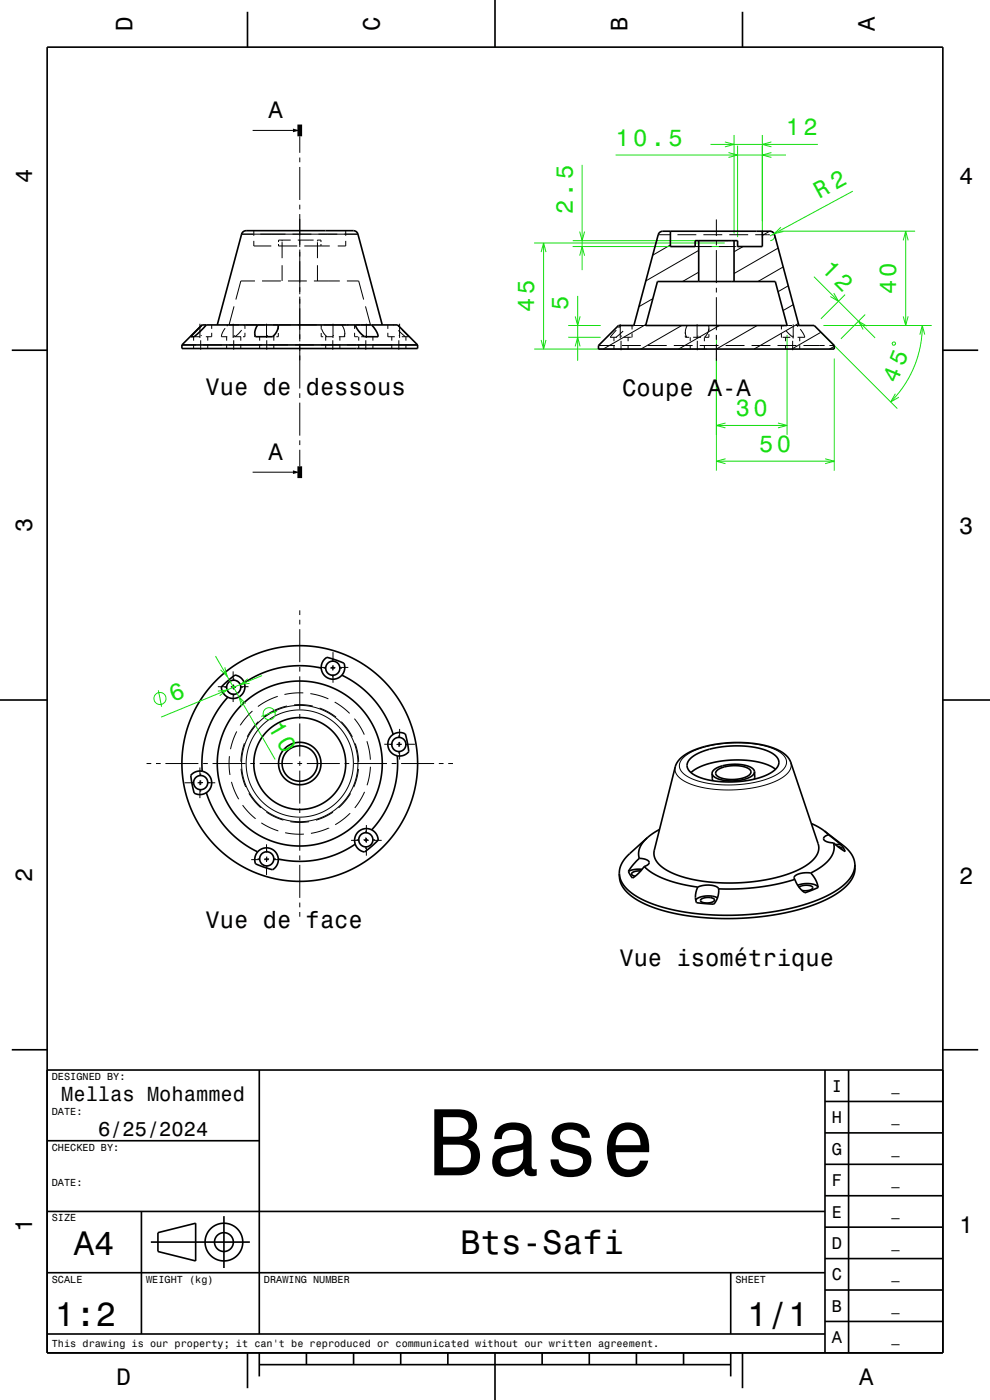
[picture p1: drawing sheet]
<svg xmlns="http://www.w3.org/2000/svg" width="210mm" height="297mm" viewBox="0 0 210 297" stroke-linecap="round" stroke-linejoin="round" font-family="sans-serif">
<g fill="none" stroke="#000" stroke-width=".21">
<path d="M53.6 27.7h8.5M63.6 28.9v3.5M63.6 33.4v1M63.6 35.4v7M51.2 49.7h24.7M53.8 51.1v1.1h3.7M53.8 48.9v1.1M54.1 59.6h-3l-1.1 3.9M55.6 59.6h4M59 52.2h4M59.1 51.8v.4M59.8 50.9v.2"/>
<path d="M59.8 51.3v3.5M59.8 56.3v3.3M61.1 59.6h4M61.7 50.9h-2.6v.5M63.2 50.9h3.3M63.6 43.4v1M63.6 45.4v7M63.6 52.9v9.5M64.5 52.2h5.5M66.6 59.6h5.5M67.3 50.9h.8v.5M67.3 50.9v.2"/>
<path d="M67.3 51.3v3.5M67.3 56.3v3.3M68.1 51.8v.4M73.3 51.1v1.1h-1.7M73.3 48.9v1.1M73.6 59.6h2.5l1 3.9M139.6 49.8h2.6M142.2 52l-3.7 2.1M143.7 49.8h4M147.5 52.3h3.4M148.2 57.7l-3.4 2M148.2 53.1l-11.2 6.5"/>
<path d="M149.2 49.8h4M152 46.6v3.5M152 51.1v1M152 53.1v7M152.4 52.3h3.7M154.7 49.8h4M156.3 52.3h.2M157.6 52.3l-1.9 1.1M160.2 49.8h3.1M163.3 49.1l-1.6 .8M163.8 49.8h.5M165.1 52.6l-9.4 5.4"/>
<path d="M166.1 56.6l-5.3 3.1M38.6 73.2h3M41.1 71.4v.9M41.1 73.1v.8M41.2 71.4h1.2M42.4 68.7v3M42.6 71.2h.1M42.6 72.2v2M43.1 73.2h4M44.1 71.4v.9M44.1 73.1v.8M44.9 70.6v.8h-1.2"/>
<path d="M44.9 68.9v.9M47.8 69.6l-.6 .9-.2 .9h1.2M48.1 71.4v.9M48.1 73.1v.8M48.3 68.9l-.2 .3M48.6 73.2h7M49.5 71.4h1.6M49.5 68.7v3M49.6 71.2h.1M49.6 72.2v2M49.6 65l-1 3.9h2.1M51.1 71.4v.9"/>
<path d="M51.1 73.1v.8M51.3 70l-1.4 1.4M51.8 68.9l-.1 .2M52 70.6v.8h-.5M52 68.9v.9M52.2 68.9h4M54 71.2l.1 .2M54 70.7v.2M54.1 71.4h.1M55.1 71.4v.9M55.1 73.1v.8M56.5 68.7v3"/>
<path d="M56.6 71.2h.1M56.6 72.2v2M57.1 73.2h4M57.7 68.9h4M57.8 71.4h.4M58.1 71.4v.9M58.1 73.1v.8M59 70.6v.8h-.4M59 69.1v.8M62.6 73.2h4M63.2 68.9h4M63.6 62.9v9.5"/>
<path d="M63.6 72.9v9.5M68.1 73.2h4M68.1 70.6v.8h.5M68.1 69.1v.1M68.1 69.1v.8M68.1 68.9v.2M68.3 69.8l.4 .9 .7 .7M68.7 68.9h5.2M69 71.4h1.6M69.1 71.4v.9M69.1 73.1v.8M70.6 71.2h.1"/>
<path d="M70.6 72.2v2M70.6 68.7v3M72.1 71.4v.9M72.1 73.1v.8M72.5 68.9l.5 .9 .1 .9M73.1 70.7l-.1 .7M73.1 71.2v.2h-1.2M73.1 70.7v.2M73.6 73.2h4M75.2 70.6v.8h.7M75.3 68.9h-.1v.9M76.1 71.4v.9"/>
<path d="M76.1 73.1v.8M76.6 71.4h.7M77.5 65l1.1 3.9h-3.2M77.6 71.2h.1M77.6 72.2v2M77.7 68.7v3M79.1 73.2h4M79.1 71.4v.9M79.1 73.1v.8M82.3 68.9v.9M82.3 70.6v.8h1.4M83.1 71.4v.9"/>
<path d="M83.1 73.1v.8M83.4 68.9l.1 .1M84.3 68.9l.4 .4M84.5 70.1l1.5 1.3M84.6 73.2h4M84.6 71.2h.1M84.6 72.2v2M84.8 68.7v3M85.3 70l1.4 1.4h-1.5M86.1 71.4v.9M86.1 73.1v.8M127 73.3h3.4"/>
<path d="M130.2 71.6v.8M130.2 73.2v.9M130.7 70l-1.3 1.6h1.5M131.6 68.8v3M131.7 69.1l-.5 .4M131.7 71.3h.1M131.7 72.3v2M131.9 73.3h4M132.2 70.2l-1.5 1.4M132.3 71.6h1.6M133.2 69.1h.1M133.2 71.6v.8"/>
<path d="M133.2 73.2v.9M134.1 70.7v.9h-.1M134.1 69.1v.8M134.5 69.1h4.6M137 68.8l-9 5.3M137.4 73.3h4M138.5 63.4l-3 1.7M140.6 69.1h4l-8.6 5M142.9 73.3h4M145.4 70.5l.3 1.1M145.4 71.2v.4h.8M145.4 70.5v.3"/>
<path d="M145.8 69.1l-.4 1.4M146.1 69.1h4M146.4 71.6v.8M146.4 73.2v.9M147 71.6h1.7M147.9 68.8v3M147.9 71.3h.1M147.9 72.3v2M148.4 73.3h4M149.4 73.2v.9M150.3 69.1l.1 .4M150.3 69.8l-.3 1a2.07 2.07 0 0 0-.6 1.6"/>
<path d="M150.4 70.9v.7h-.9M150.4 69.5v.2M150.4 69.5v.7M151.6 69.1h4M152 61.1v1M152 63.1v7M152 71.1v1M152 73.1v3.5M152.6 69.1l-8.6 5M153.9 73.3h4M157.1 69.1h4M159.4 73.3h4"/>
<path d="M160.6 69.1l-8.6 5M162.6 69.1h5.4M164.9 73.3h4M165.8 70.7v.9h.1M165.8 69.1v.8M166 71.6h1.6M166 69.1l.1 .1M166.6 71.6v.8M166.6 73.2v.9M166.8 70.2l1.4 1.4M167.2 60.6l-2.2 1.3M168.1 71.3h.1"/>
<path d="M168.1 72.3v2M168.3 68.8v3M168.3 64.6l-2.2 1.3M168.7 69.1h.8M169.1 69.1l.2 .2M169.3 68.6l-9.3 5.5M169.6 71.6v.8M169.6 73.2v.9M169.7 69.8l1 1.8h-1.5M170.4 73.3h4.5M174.1 70.5l-6.1 3.6M175.9 73.3h1.1"/>
<path d="M177 73.5l-1 .6M63.6 83.4v1M63.6 85.4v7M63.6 93.4v1M63.6 95.4v3.5M53.6 100.2h8.5M63.6 129.5v1M63.6 131.5v1M63.6 133.5v7M70.6 139.8v.5M70.6 138.3v1.8M46.2 145.7h1.8"/>
<path d="M47.6 145.8h.5M49 145.7h1M49.1 145.8h1M49.5 142.4v1.8M49.5 145.2v1M49.5 147.2v1.7M49.6 143.8v.5M49.6 145.3v1M49.6 147.3v.4M50.2 155.2l-.8 1.8-.5 1.9M51 145.7h1.7M51.1 145.8h.4"/>
<path d="M51.8 157.7l-.5 1.9-.2 2M53.5 150.8l-1.3 1.5-1.2 1.6M54.8 153.1a12.4 12.4 0 0 0-2.4 3.2M58.9 147.7l-2.3 1-1.9 1.2M60.9 149.8l-2.6 .9-2.4 1.4M62.4 149.5h2l2 .3M63.6 141.5v1M63.6 143.5v7M63.6 151.5v1M63.6 153.5v7M64.3 147h-1.7l-2.2 .3M65.8 147.1l2 .5 1.9 .7"/>
<path d="M67.4 141.6h1.7M67.8 150.2l1.8 .8 1.7 1.1M68.6 141.8h.5M70.1 141.8h1M70.1 141.6h1M70.6 141.3v1M70.6 143.3v.4M70.6 141.1v1M70.6 143.1v1.7M71 148.9l1.7 1.1 1.5 1.3M72.1 141.8h.4M72.1 141.6h1.8"/>
<path d="M72.4 153.1l1.3 1.5 1 1.7M75.2 152.5l1.1 1.6 1 1.7M75.3 157.7a12.4 12.4 0 0 1 .8 3.9M77.8 157.2l.5 2 .3 2M81.5 157.9h1.8M82.7 157.9h.4M84.1 157.9h1M84.3 157.9h1M84.6 156v.4M84.6 157.4v1M84.6 159.4v.5M84.8 154.6v1.8"/>
<path d="M84.8 157.4v1M84.8 159.4v1.7M86.1 157.9h.5M86.3 157.9h1.7M31.1 162h1M33.1 162h1M35.1 162h7M41.1 166l-1.9 .1M42.4 162.8v1.8M42.4 165.6v1M42.4 167.6v1.7M42.6 164.1v.4"/>
<path d="M42.6 165.5v1M42.6 167.5v.5M43.1 166l-1.2 .1M43.1 162h1M43.9 166.1h1.8M45.1 162h7M48.7 160.4l-.1 2 .2 2M49.1 165.9l.6 1.9 .9 1.8M51.1 163.1l.4 2 .6 1.9M51.5 170.8l1.2 1.5 1.5 1.4M52.8 168.3a12.5 12.5 0 0 0 2.5 3.1M53.1 162h1"/>
<path d="M55.1 162h7M55.4 174.6l1.8 .9 1.8 .8M56.5 172.3l1.7 1 1.9 .7M56.5 179.1v1.8M60.5 176.7l2 .2 2 .1M61.6 174.3l2 .2 2-.2M63.1 162h1M63.6 161.5v1M63.6 163.5v7M63.6 171.5v1M63.6 173.5v7M65.1 162h7"/>
<path d="M69.8 175.6l-1.9 .7-1.9 .5M70.6 172.3l-1.5 .9-2.1 .8M73.1 162h1M74.3 172.5l-1.5 1.3-1.7 1.2M74.4 168.3a12.4 12.4 0 0 1-2.6 3.1M74.5 178.3h1.7M75.1 162h7M75.6 178.2h.5M76 163.1l-.2 1.8-.8 2.1M77.1 178.2h1M77.2 178.3h1M77.3 168l-.9 1.8-1.1 1.6"/>
<path d="M77.6 176.2v.5M77.6 177.7v1M77.6 179.7v.4M77.7 175v1.8M77.7 177.8v1M77.7 179.8v1.7M78.6 162.7l-.2 1.7-.5 2.2M79.1 178.2h.4M79.2 178.3h1.8M83.1 162h1M85.1 162h7M93.1 162h1"/>
<path d="M95.1 162h1M145 160.7l1.8-1.2 2.4-.9 2.9-.7 3.2-.3 3.2 .1 3.4 .5 2.6 .8 1.6 1.1a2.23 2.23 0 0 1-.6 3.7l-1.8 1.1-2.4 .8-2.7 .5-3.5 .3-2.9-.1-3.1-.5-2.6-.8-1.5-1a2.11 2.11 0 0 1 0-3.4zM167.7 161.7a3.1 3.1 0 0 1-1.9 3.4l-2.5 1.1-3 .8-3.4 .5-3.5 .1-3.3-.3-2.9-.7-2.2-1-1.4-1.2a2.05 2.05 0 0 1-.4-1.7M53.3 182.4h1.7M54.6 182.2h.5M56 182.4h1M56.1 182.2h1M56.5 181.9v1M56.5 183.9v1.7M56.6 180.3v.4M56.6 181.7v1M56.6 183.7v.4"/>
<path d="M58 182.4h1.8M58.1 182.2h.4M63.6 181.5v1M63.6 183.5v7M63.6 191.5v1M63.6 193.5v1"/>
<circle cx="63.6" cy="162" r="11.4"/>
<circle cx="63.6" cy="162" r="12.3"/>
</g>
<g fill="none" stroke="#16de12" stroke-width=".21">
<path d="M123.5 35v22.3M130.6 32.9h36.1M150.7 30.6h22.8M153.8 30.1l1.9 .5-1.9 .6M154.5 32.4l2 .5-2 .5M155.7 28.6v21M156.5 30.9v19.4M161.7 28.6v21.7M163.6 30.1l-1.9 .5 1.9 .6M163.6 32.4l-1.9 .5 1.9 .5M113.3 51.6h40.4M114.8 53.5l.5-1.9 .5 1.9"/>
<path d="M115.3 51.6v22.5M121.5 52.3h33M121.5 51.1h33M123 54.2l.5-1.9 .5 1.9M123 49.1l.5 2 .5-2M163.3 49.1a1 1 0 0 1 1 .9 1 1 0 0 1-.9 1.1M165.3 49.1h28.8M165.7 48.2l-1.5 1.4 2-.5M172.7 58.7l12.9 13M180.9 40.5l-17.6 9.6M191.6 51l.5-1.9 .5 1.9M192.1 49.1v20"/>
<path d="M113.3 74.1h36.7M114.8 72.1l.5 2 .5-2M120.5 69.1h6.9M120.5 71.6h6.9M122 67.1l.5 2 .6-2M122 73.5l.5-1.9 .6 1.9M122.5 62.8v13.8M152 71.1v28.7M167 71.1v21.2M174.1 70.5l16.2 16.2M174.7 69.1h22.9M176.9 62.2l1 1.7-1.8-1"/>
<path d="M177 76.1v23.7M179.3 62.5l-5.2 5.1M183.5 66.7l-5.1 5.2M183.8 69.2l-1.7-1 1 1.7M189.3 72.6h.6v.5l-.5 .1zM191.6 67.1l.5 2 .5-2M195.1 71l.5-1.9 .6 1.9M195.6 69.1l-.1 2.2-.3 2.2-.5 2.2-.8 2.1-1.1 2.3-1 1.7-1.5 2-1.4 1.5M152 97.8h25M152 90.3h15M153.9 97.3l-1.9 .5 1.9 .6M153.9 89.7l-1.9 .6 1.9 .5"/>
<path d="M165 89.7l2 .6-2 .5M175 97.3l2 .5-2 .6M189.9 83.5l-1 1.8 1.8-1M45.7 139.2l12.7 21.9M33.6 146.4l.7 3.5M46.2 146.6l2-.2-1.6 1.2M47.7 141.6l.5 1.9-1.4-1.4M48.1 146.2a1.5 1.5 0 0 0 1.7 1.1M49.3 144.3a1.5 1.5 0 0 1 1.7 1.1M52.1 149.3l-1.4-1.5 .5 2M52.6 144l-1.6 1.2 1.9-.2M55.6 143.3l-21.4 8.8"/>
<path d="M58.8 150.8l-3.4 1.2"/>
<circle cx="33.9" cy="148.2" r="1.28"/>
<circle cx="57.1" cy="151.4" r="1.28"/>
</g>
<g fill="none" stroke="#000" stroke-width=".35">
<path d="M10 10h190v277h-190zM52.5 2.5v7.5M105 0v10M157.5 2.5v7.5M139.5 59.7h25l2.5 9.4h-30zM139.9 49.3l.7-.2h22.8l.5 .1 .4 .6 5.2 19.3h3.2l4.3 4.2v.8h-50v-.8l4.2-4.2h3.3l5.1-19.3zM142.2 49.1v3.2h5.3v-1.2h9v1.2h5.2v-3.2M148.2 51.1v8.6M155.7 51.1v8.6M2.5 74.3h7.5M38.6 73.2v.7h50v-.7M38.6 73.2h50"/>
<path d="M38.6 73.2l4.2-4.3h41.5l4.3 4.3M42.9 68.9l-2.4 2.5h.7l2.6-2.5M46.1 68.9l5.2-19.3 .4-.5 .5-.2h22.8l.5 .2 .4 .6 5.2 19.2M54.7 68.9a2.4 2.4 0 0 0-.5 2.5h3.6a3.1 3.1 0 0 0 1.2-2.5M75.3 68.9l.7 1.3 1.3 1.2h2.9l-.3-.9-1.1-1.6M200 74.3h7.5M69 139.7a.85 .85 0 0 1 1.2 0l2.1 .7a.99 .99 0 0 1 .8 1.4 2.5 2.5 0 0 1-3.6 2 2.5 2.5 0 0 1-.5-4.1zM0 148.5h10M47.2 145.5l2.1-1.8a1.16 1.16 0 0 1 1.8 .1 2.48 2.48 0 0 1-.6 4.2 2.48 2.48 0 0 1-3.5-2.3zM48.3 147.9l-1.4 1.7-1.1 1.7-1.1 2-.7 1.8-1 3.9-.2 2.3 .1 2.3M68.1 141.7l-3.9-.5-2 .1-2.5 .3-2.2 .5-2.1 .8-3.6 2M72.5 143.2l1.9 1 1.8 1.3 1.7 1.5 1.4 1.4 1.2 1.6 1.2 1.9 1 2 .7 1.9"/>
<path d="M83 156.1a2.37 2.37 0 0 1 3-.3l.6 2.9a1.16 1.16 0 0 1-1.1 1.6 2.5 2.5 0 0 1-2.9-1.1 2.5 2.5 0 0 1 .4-3.1zM200 148.5h10M40.6 164.3a2.48 2.48 0 0 1 3.4-.2 2.48 2.48 0 0 1 .5 3.3 2.48 2.48 0 0 1-3.3 .8l-.6-2.7-.1-1zM43.8 168.2l.7 1.8 .9 2.1 1.1 1.7 1.4 1.7 1.3 1.5 1.8 1.4 1.8 1.3 1.9 1M75.3 179.1l-3.5 2-2.1 .7-2.2 .6-2 .2-2.3 .1-2.2-.1-2-.4M76 176.4a2.45 2.45 0 0 1 2.7-.4 2.45 2.45 0 0 1 1.5 2.3l-2.3 2a1.16 1.16 0 0 1-1.9-.2 2.5 2.5 0 0 1 0-3.7zM84.3 160.3v2.4l-.2 2.2-.9 3.9-.8 1.9-1 1.9-1.1 1.7-1.5 1.7M137.3 177.7l-4.8 4.5-.9 1.6-.2 1.5M137.3 177.7l-1 1.1-.6 1-.2 1.1 .1 1.2M139.9 176l-2.6 1.7M144.2 161a13.6 13.6 0 0 1 7.4-3.1 23.3 23.3 0 0 1 13.9 1.4l1.3 .9 .9 1.5 5.9 17.4v1.3l-.5 1.3-1.1 1.1-1.3 1-1.9 1-2.1 .8-2.8 .7-5.4 .9-3.3 .1-3.2-.1-3-.3-3.3-.6-2.2-.7-2.1-1-1.4-1-.9-1.2-.4-1 .1-1 4.4-17.7 .3-.8zM146.4 161l1.2-.9 2-.9 2.6-.6 2.7-.3h2.7l2.4 .2 2.2 .6 1.6 .7a2 2 0 0 1 1 3l-1.2 1.1-1.8 .9-2.1 .6-2.9 .4-2.7 .1-2.7-.2-2.3-.5-1.9-.9a1.99 1.99 0 0 1-1.1-3z"/>
<path d="M151.1 164.1l.1 1.5M152.1 163.5a6.9 6.9 0 0 1 7-.2 .87 .87 0 0 1-.6 1.4 7.2 7.2 0 0 1-6.5-.2l-.2-.5zM160 163.7v1.6M160 163.7a2.51 2.51 0 0 1-2.3 1.7 8.2 8.2 0 0 1-6.4-.8l-.2-.5M160 163.7a2.63 2.63 0 0 0-2.5-1.5 8 8 0 0 0-6.2 1.3l-.2 .6M164.5 163.2l-1.6-.9-1.9-.6-2.7-.4-2.7-.1-3 .3-2.4 .6-2.2 .8-1.4 1M172.1 174.7l2.7 1.6M174.8 176.3l5.1 4 1 1.4 .4 1.7M174.8 176.3l.9 .8M175.7 177.1l2.7 2.1M175.7 177.1l-.3 .1a.67 .67 0 0 0-.7 .7 .67 .67 0 0 0 .6 .7l1.5 .2M176.8 178.8l2.5 1.9-.9-1.5"/>
<path d="M176.8 178.8l.1 .8v.9l-.9 1.7-1.6 1.6-2.4 1.4M177.2 179.2h1.2M177.7 179.6a.69 .69 0 0 1 .9 .6M54.8 180.6a2.48 2.48 0 0 1 3.7 .2 2.48 2.48 0 0 1-.8 3.7l-2.8-.9a1.16 1.16 0 0 1-.8-1.8zM135.6 182.1l-1.2 1.3-1.1 1.4M135.6 182.1l1.5 .3 .4 .2 .2 .4M135.9 184.8h-.5a1.17 1.17 0 0 0-1.4 .7l.7 .4M136.2 184.4h-1.5l-1.4 .4M136.7 183.8l-1.2 1.4-1.3 1.1-.9-1.5M136.7 183.8l1.8 1.5 2.7 1.3 3.2 .9 3.6 .7M137.7 183l-.2 .4-.8 .4M137.7 183h.1"/>
<path d="M148 188.2a4.7 4.7 0 0 1 4.3 .2l.1 .2M148 188.2a4 4 0 0 0-.3 3.3l3.6 .3a3.9 3.9 0 0 0 1.1-3.2M148.7 190.8a2.6 2.6 0 0 1 2.9 0 1.05 1.05 0 0 1-1.4 .8h-.2a1.16 1.16 0 0 1-1.4-.6zM152.2 190.5a4.6 4.6 0 0 0-4.6 .4v.1M168.6 186.5l.9 1.8 1.2 1.1 2.8-1.1M168.6 186.5l-3.7 1-4 .7-4.5 .4h-4M169.2 187.8a4.6 4.6 0 0 1 4.3 .3v.2M169.5 188.2a2.62 2.62 0 0 1 2.9 0 1.07 1.07 0 0 1-1.3 .8l-1-.1M172 185.2a5.6 5.6 0 0 1 1.5 3.1M172 185.2a3.8 3.8 0 0 0-3.5 .9l.1 .4M181.3 183.4l-.1 2-.4 .9-.8 1.1-2 1.8-2.9 1.7-3.9 1.5-4.8 1.3-4.7 .7-5 .4h-4.7l-5.2-.4-4.4-.8-4-1.2-3.2-1.5-2.2-1.7-.7-.8-.6-1.1-.3-2M181.3 183.4l-.1 1-.2 .9-1.4 1.9-2.3 1.8-2.9 1.5-4.1 1.5-3.7 .9-4.7 .8-5.4 .4h-5.2l-4.6-.4-4.4-.8-3.4-1-3.1-1.3-2.4-1.6-1.5-1.7-.3-.9-.2-1.1"/>
<path d="M2.5 222.7h7.5M10 227h190M55 227v56M175 233.7h25M175 227v60M180 227v60M200 222.7h7.5M10 257h165M10 242h45M30 257v26M47.5 258v11M175 253.7h25"/>
<path d="M175 247h25M175 240.3h25M10 270h165M32 263.5h21M33.5 261.5l8-2v8l-8-2zM155 270v13M175 273.7h25M175 267h25M175 260.3h25M10 283h165M52.5 287v7.5M55 289.5h100"/>
<path d="M55 287v5M65 287v2.5M75 287v2.5M85 287v2.5M95 287v2.5M105 287v10M115 287v2.5M125 287v2.5M135 287v2.5M145 287v2.5M155 287v5M157.5 287v7.5"/>
<path d="M175 280.3h25"/>
<circle cx="49.6" cy="145.8" r="1.5"/>
<circle cx="70.6" cy="141.8" r="1.5"/>
<circle cx="84.6" cy="157.9" r="1.5"/>
<circle cx="42.6" cy="166" r="1.5"/>
<circle cx="63.6" cy="162" r="3.7"/>
<circle cx="63.6" cy="162" r="9.8"/>
<circle cx="63.6" cy="162" r="17.5"/>
<circle cx="63.6" cy="162" r="4.5"/>
<circle cx="63.6" cy="162" r="25"/>
<circle cx="77.6" cy="178.2" r="1.5"/>
<circle cx="56.6" cy="182.2" r="1.5"/>
<circle cx="47.5" cy="263.5" r="2"/>
<circle cx="47.5" cy="263.5" r="4"/>
</g>
<path d="M63.6 26.4v2.5M63.6 98.9v2.5" fill="none" stroke="#000" stroke-width="1" stroke-linecap="butt"/>
<g fill="#000">
<path d="M62.1 27.3l1.5 .4-1.5 .4z" fill-rule="evenodd"/>
<path d="M62.1 99.8l1.5 .4-1.5 .4z" fill-rule="evenodd"/>
</g>
<text font-size="20.2" x="90.7" y="249.3">Base</text>
<g font-size="7.2">
<text x="15.7" y="266.3">A4</text>
<text x="97.7" y="266.1">Bts-Safi</text>
<text x="11.7" y="281.3">1:2</text>
<text x="158.5" y="281.3">1/1</text>
</g>
<g font-size="5.1" fill="#16de12">
<text x="173.7" y="42.2" transform="rotate(-29 173.7 42.2)">R 2</text>
<text x="174.1" y="57.3" transform="rotate(45 174.1 57.3)">12</text>
<text x="56.7" y="154.3" transform="rotate(60 56.7 154.3)">10</text>
</g>
<g font-size="5">
<text x="28.1" y="6.5" transform="rotate(-90 28.1 6.5)">D</text>
<text x="80.6" y="6.5" transform="rotate(-90 80.6 6.5)">C</text>
<text x="133.1" y="6.5" transform="rotate(-90 133.1 6.5)">B</text>
<text x="185.6" y="6.5" transform="rotate(-90 185.6 6.5)">A</text>
<text x="56.9" y="25">A</text>
<text x="6.8" y="38.7" transform="rotate(-90 6.8 38.7)">4</text>
<text x="203.5" y="39">4</text>
<text x="43.6" y="83.8">Vue de dessous</text>
<text x="132" y="83.9">Coupe A-A</text>
<text x="56.9" y="97.6">A</text>
<text x="6.8" y="112.9" transform="rotate(-90 6.8 112.9)">3</text>
<text x="203.5" y="113.2">3</text>
<text x="6.8" y="187.1" transform="rotate(-90 6.8 187.1)">2</text>
<text x="203.5" y="187.4">2</text>
<text x="43.6" y="196.8">Vue de face</text>
<text x="131.4" y="204.9">Vue isométrique</text>
<text x="6.8" y="261.3" transform="rotate(-90 6.8 261.3)">1</text>
<text x="203.5" y="261.6">1</text>
<text x="24.7" y="293.8">D</text>
<text x="182.2" y="293.8">A</text>
</g>
<g font-size="5" fill="#16de12">
<text x="166.7" y="28.6">12</text>
<text x="130.6" y="30.9">10.5</text>
<text x="121.5" y="45.5" transform="rotate(-90 121.5 45.5)">2.5</text>
<text x="120.5" y="65.8" transform="rotate(-90 120.5 65.8)">5</text>
<text x="190.1" y="62.4" transform="rotate(-90 190.1 62.4)">40</text>
<text x="113.3" y="66.2" transform="rotate(-90 113.3 66.2)">45</text>
<text x="190.3" y="81.4" transform="rotate(-68 190.3 81.4)">45</text>
<text x="156.1" y="88.3">30</text>
<text x="161.1" y="95.8">50</text>
<text x="36.7" y="148.9" transform="rotate(-22 36.7 148.9)">6</text>
</g>
<g font-size="4.3">
<text x="13" y="233.5">Mellas Mohammed</text>
<text x="20.8" y="241">6/25/2024</text>
</g>
<g font-size="3.6">
<text x="176.4" y="231.6">I</text>
<text x="176.4" y="238.3">H</text>
<text x="176.4" y="245">G</text>
<text x="176.4" y="251.6">F</text>
<text x="176.4" y="258.3">E</text>
<text x="176.4" y="265">D</text>
<text x="176.4" y="271.6">C</text>
<text x="176.4" y="278.3">B</text>
<text x="176.4" y="285">A</text>
</g>
<g font-size="2.9">
<text x="189.1" y="231.4">_</text>
<text x="189.1" y="238">_</text>
<text x="189.1" y="244.7">_</text>
<text x="189.1" y="251.4">_</text>
<text x="189.1" y="258">_</text>
<text x="189.1" y="264.7">_</text>
<text x="189.1" y="271.4">_</text>
<text x="189.1" y="278">_</text>
<text x="189.1" y="284.7">_</text>
</g>
<g font-size="2.2">
<text x="11" y="229.1">DESIGNED BY:</text>
<text x="11" y="236.6">DATE:</text>
<text x="11" y="244.1">CHECKED BY:</text>
<text x="11" y="251.6">DATE:</text>
<text x="11" y="259.1">SIZE</text>
<text x="11" y="272.1">SCALE</text>
<text x="31" y="272.1">WEIGHT (kg)</text>
<text x="56" y="272.1">DRAWING NUMBER</text>
<text x="156" y="272.1">SHEET</text>
<text x="11" y="285.8">This drawing is our property; it can't be reproduced or communicated without our written agreement.</text>
</g>
</svg>
